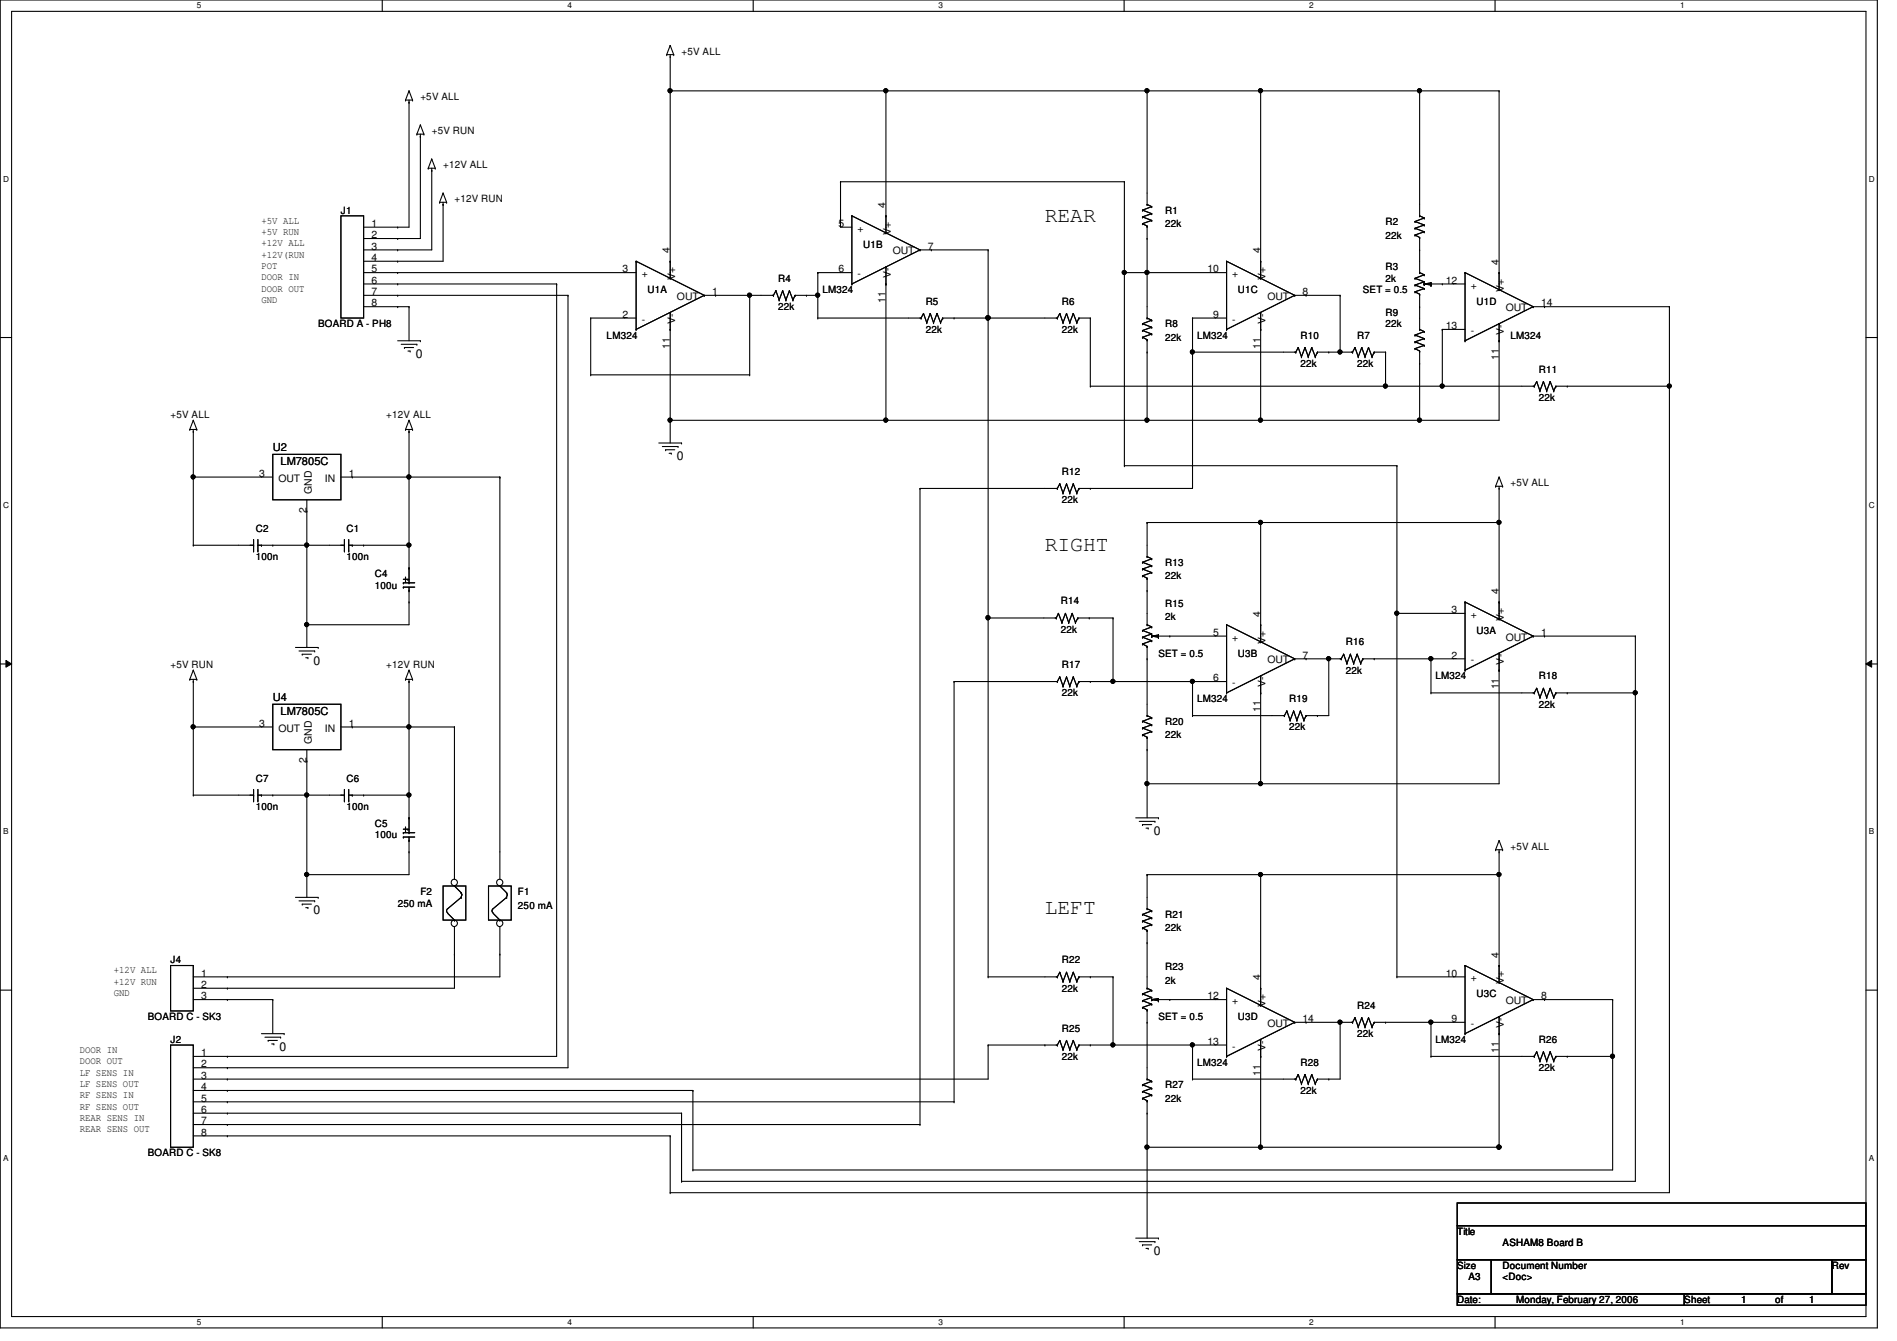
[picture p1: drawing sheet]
<svg xmlns="http://www.w3.org/2000/svg" width="297mm" height="210mm" viewBox="0 0 297 210" stroke-linecap="round" stroke-linejoin="round" font-family="sans-serif">
<path d="M0 0h294v207.9h-294zM1.8 1.8h290.4v204.3h-290.4z" fill="none" stroke="#000" stroke-width=".17"/>
<g fill="#fff">
<path d="M30.8 .2h.7v1.4h-.7z"/>
<path d="M30.8 206.2h.7v1.4h-.7z"/>
</g>
<path d="M59.9 0v1.8M59.9 206.1v1.8" fill="none" stroke="#000" stroke-width=".17"/>
<g fill="#fff">
<path d="M88.9 .2h.6v1.4h-.6z"/>
<path d="M88.9 206.2h.6v1.4h-.6z"/>
</g>
<path d="M117.9 0v1.8M117.9 206.1v1.8" fill="none" stroke="#000" stroke-width=".17"/>
<g fill="#fff">
<path d="M146.9 .2h.7v1.4h-.7z"/>
<path d="M146.9 206.2h.7v1.4h-.7z"/>
</g>
<path d="M176 0v1.8M176 206.1v1.8" fill="none" stroke="#000" stroke-width=".17"/>
<g fill="#fff">
<path d="M205 .2h.7v1.4h-.7z"/>
<path d="M205 206.2h.7v1.4h-.7z"/>
</g>
<path d="M234.1 0v1.8M234.1 206.1v1.8" fill="none" stroke="#000" stroke-width=".17"/>
<g fill="#fff">
<path d="M263.1 .2h.7v1.4h-.7z"/>
<path d="M263.1 206.2h.7v1.4h-.7z"/>
<path d="M.5 27.3h.9v1.4h-.9z"/>
<path d="M292.6 27.3h.9v1.4h-.9z"/>
<path d="M.5 78.4h.9v1.4h-.9z"/>
<path d="M292.6 78.4h.9v1.4h-.9z"/>
</g>
<path d="M0 52.8h1.8M292.2 52.8h1.8" fill="none" stroke="#000" stroke-width=".17"/>
<g fill="#fff">
<path d="M.5 129.5h.8v1.4h-.8z"/>
<path d="M292.6 129.5h.9v1.4h-.9z"/>
</g>
<path d="M0 103.9h1.8M292.2 103.9h1.8" fill="none" stroke="#000" stroke-width=".17"/>
<path d="M.9 103.4l.9 .5-.9 .5zM292.2 103.9l.9-.5v1z" fill="#000"/>
<path d="M.9 103.4l.9 .5-.9 .5zM292.2 103.9l.9-.5v1z" fill="none" stroke="#000" stroke-width=".16"/>
<g fill="#fff">
<path d="M.5 180.5h.8v1.4h-.8z"/>
<path d="M292.6 180.5h.9v1.4h-.9z"/>
</g>
<g fill="none" stroke="#000" stroke-width=".17">
<path d="M63.5 15.7h.1M63.5 15.7h1.1M64 16h.1M64 14.2h.1M64 15.7v19.9h-1.7M64 14.2l-.5 1.5M64 14.2l.6 1.5M64.6 15.7h.1M65.8 19.6h.1M65.8 19.6l-.5 1.4M65.8 19.6l.6 1.4M104.4 8.6h.1"/>
<path d="M104.4 8.6h1.1M104.9 14.2h.1M104.9 8.9h.1M104.9 7.1h.1M104.9 14.2h129.8M104.9 8.6v32.3M104.9 7.1l-.5 1.5M104.9 7.1l.6 1.5M105.5 8.6h.1M138.7 14.2h.1M138.7 14.2v19.6M179.6 14.2h.1"/>
<path d="M179.6 14.2v17.8M197.4 14.2h.1M197.4 14.2v26.7M222.3 14.2h.1M222.3 14.2v19.6M234.7 14.2h.1M234.7 14.2v31.1M62.3 35.6h.1M62.3 37.3h.1M62.3 39.1h.1M65.3 21h.1M65.3 21h1.1"/>
<path d="M65.8 21.3h.1M65.8 21v16.3h-3.5M66.4 21h.1M67.1 26.3h.1M67.1 26.3h1.1M67.6 26.7h.1M67.6 24.9h.1M67.6 26.3v12.8h-5.3M67.6 24.9l-.5 1.4M67.6 24.9l.6 1.4M68.2 26.3h.1M68.8 31.7h.1"/>
<path d="M68.8 31.7h1.1M69.4 32h.1M69.4 30.2h.1M69.4 31.7v9.2h-7.1M69.4 30.2l-.6 1.5M69.4 30.2l.5 1.5M69.9 31.7h.1M131.6 28.4h.1M131.6 28.4v7.2M131.6 28.4h44.5M145.8 39.1h.1M145.8 39.1h8.9"/>
<path d="M154.7 39.1h.1M154.7 39.1v113.8M176.1 28.4h.1M176.1 28.4v44.5M178.9 35h.1M178.9 34h.1M178.9 32.9h.1M178.9 35l.7 .4M178.9 34l1.4 .5M178.9 32.9l1.4 .5M179.6 37.3h.1M179.6 32h.1"/>
<path d="M179.6 35.4h.1M179.6 35.4v14.4M179.6 32l.7 .3M180.3 34.5h.1M180.3 33.4h.1M180.3 32.3h.1M180.3 34.5l-1.4 .5M180.3 33.4l-1.4 .6M180.3 32.3l-1.4 .6M221.6 36.8h.1M221.6 35.7h.1M221.6 34.7h.1"/>
<path d="M221.6 36.8l.7 .4M221.6 35.7l1.4 .6M221.6 34.7l1.4 .5M222.3 39.1h.1M222.3 33.8h.1M222.3 37.2h.1M222.3 37.2v3.7M222.3 33.8l.7 .3M223 36.3h.1M223 35.2h.1M223 34.1h.1M223 36.3l-1.4 .5"/>
<path d="M223 35.2l-1.4 .5M223 34.1l-1.4 .6M62.3 48h.1M62.3 44.4h.1M62.3 46.2h.1M62.3 42.7h.1M62.3 40.9h.1M62.3 42.7h35.5M62.3 48h1.7M62.3 46.2h26.6M62.3 44.4h24.9M62.3 53.3h3.5"/>
<path d="M62.8 53.9h2.5M63.3 54.4h.1M63.3 54.4h1.5M63.9 54.9h.3M64 48h.1M64 48v5.3M64.2 54.9h.1M65.3 53.9h.1M65.8 53.3h.1M87.2 44.4h.1M87.2 44.4v121h-56.9M88.9 46.2h.1"/>
<path d="M88.9 46.2v120.9h-58.6M92.5 49.8h.1M92.5 58.7h.1M92.5 49.8h5.3M92.5 49.8v8.9M92.5 58.7h24.9M104.9 51.6v17.7M112.1 46.2h.1M112.1 46.2h7.1M117.4 46.2h.1M117.4 58.7h.1M117.4 46.2v12.5"/>
<path d="M126.3 46.2h.1M126.3 46.2h1.8M128.1 49.8h.1M128.1 42.7h.1M128.1 46.2h.1M128.1 49.8h14.2M128.1 42.7h3.5M128.1 42.7v7.1M138.7 44.4h.1M138.7 44.4v21.4M149.4 49.8h.1M149.4 49.8h14.2"/>
<path d="M154.7 49.8h.1M170.7 49.8h.1M170.7 49.8v10.7M176.1 42.7h.1M176.1 42.7h14.2M178.9 52.8h.1M178.9 51.7h.1M178.9 50.7h.1M178.9 52.8l.7 .4M178.9 51.7l1.4 .6M178.9 50.7l1.4 .5M179.6 55.1h.1"/>
<path d="M179.6 42.7h.1M179.6 49.8h.1M179.6 53.2h.1M179.6 53.2v12.6M179.6 49.8l.7 .3M180.3 52.3h.1M180.3 51.2h.1M180.3 50.1h.1M180.3 51.2l-1.4 .5M180.3 52.3l-1.4 .5M180.3 50.1l-1.4 .6M186.7 49.8h.1"/>
<path d="M186.7 55.1h.1M186.7 49.8h3.6M186.7 55.1h16.2M186.7 49.8v26.7h-17.8M197.4 51.6h.1M197.4 51.6v14.2M202.9 55.1h.1M203.3 54.4h.1M203.3 54.4l-.4 .7M203.3 54.4l.5 1.4M203.8 55.8h.1M204.3 54.4h.1"/>
<path d="M204.3 54.4l-.5 1.4M204.3 54.4l.5 1.4M204.5 46.2h.1M204.5 46.2h5.3M204.8 55.8h.1M205.4 54.4h.1M205.4 54.4l-.6 1.4M205.4 54.4l.5 1.4M205.9 55.8h.1M206.3 55.1h.1M206.3 55.1h5.5M206.3 55.1l-.4 .7"/>
<path d="M208.1 55.1h.1M209.8 46.2h.1M209.8 46.2v8.9M211.8 55.1h.1M212.2 54.4h.1M212.2 54.4l-.4 .7M212.2 54.4l.5 1.4M212.7 55.8h.1M213.2 54.4h.1M213.2 54.4l-.5 1.4M213.2 54.4l.5 1.4M213.7 55.8h.1"/>
<path d="M214.3 54.4h.1M214.3 54.4l-.6 1.4M214.3 54.4l.5 1.4M214.8 55.8h.1M215.2 55.1h.1M215.2 55.1h1.8M215.2 55.1l-.4 .7M217 55.1h.1M217 55.1v5.4M222.3 56.9h.1M222.3 48h.1M222.3 48v1.8"/>
<path d="M222.3 56.9v8.9M225.8 51.6h.1M225.8 44.4h.1M225.8 51.6h3.6M225.8 51.6v8.9M225.8 44.4h3.6M229.4 42.7h.1M229.4 53.3h.1M229.4 42.7l10.7 5.3M229.4 42.7v10.6M234.7 53.3h.1M234.7 42.7h.1"/>
<path d="M234.7 45.3h.1M234.7 50.7h.1M234.7 50.7v15.1h-129.8M240.1 48h.1M240.1 48h21.3M240.1 48l-10.7 5.3M240.6 59.7h.1M240.6 59.7l-.4 .8M240.6 59.7l.5 1.5M241.7 59.7h.1M241.7 59.7l-.6 1.5M241.7 59.7l.5 1.5"/>
<path d="M241.8 48h.1M242.7 59.7h.1M242.7 59.7l-.5 1.5M242.7 59.7l.6 1.5M261.4 48h.1M261.4 48v138.7h-156.5M29.7 67.2h.1M29.7 67.2h1.1M30.3 74.7h.1M30.3 67.6h.1M30.3 65.8h.1M30.3 67.2v18.1"/>
<path d="M30.3 74.7h10.6M30.3 65.8l-.6 1.4M30.3 65.8l.5 1.4M30.8 67.2h.1M55.2 74.7h.1M55.2 74.7h23.1M63.5 67.2h.1M63.5 67.2h1.1M64 74.7h.1M64 67.6h.1M64 65.8h.1M64 67.2v21.7"/>
<path d="M64 65.8l-.5 1.4M64 65.8l.6 1.4M64.6 67.2h.1M78.3 74.7h.1M78.3 74.7v58.6M103.2 69.3h3.5M103.7 69.9h2.5M104.2 70.4h.1M104.2 70.4h1.5M104.8 71h.3M104.9 65.8h.1M105.1 71h.1"/>
<path d="M106.2 69.9h.1M106.7 69.3h.1M138.7 65.8h.1M144.1 76.5h.1M144.1 76.5h21.5M144.1 76.5v99.5M165.6 76.5h.1M165.9 75.7h.1M165.9 75.7l-.3 .8M165.9 75.7l.6 1.5M166.5 77.2h.1M167 75.7h.1"/>
<path d="M167 75.7l-.5 1.5M167 75.7l.5 1.5M167.5 77.2h.1M168.1 75.7h.1M168.1 75.7l-.6 1.5M168.1 75.7l.5 1.5M168.6 77.2h.1M168.9 76.5h.1M168.9 76.5l-.3 .7M170.7 76.5h.1M170.7 60.5h.1M170.7 60.5h69.5"/>
<path d="M176.1 72.9h.1M176.1 72.9h42.6M179.6 65.8h.1M197.4 65.8h.1M217 60.5h.1M218.7 72.9h.1M218.7 72.9v80M222.3 65.8h.1M225.8 60.5h.1M234.2 76.1h.1M234.2 76.1h1.1M234.7 76.5h.1"/>
<path d="M234.7 74.7h.1M234.7 76.1v20.8M234.7 74.7l-.5 1.4M234.7 74.7l.6 1.4M235.3 76.1h.1M240.2 60.5h.1M241.1 61.2h.1M242.2 61.2h.1M243.3 61.2h.1M243.6 60.5h.1M243.6 60.5h17.8M243.6 60.5l-.3 .7"/>
<path d="M245.4 60.5h.1M261.4 60.5h.1M30.3 85.3h.1M30.3 85.3h9.4M39.7 86.2h.1M39.7 85.3h.1M39.7 84.5v1.7M40.4 86.2h.1M40.4 85.3h11.2M40.4 84.5v1.7M40.9 85.3h.1M42.7 85.3h.1"/>
<path d="M48 85.3h.1M48 80h.1M48 97.8h.1M48 80v21.3M56.9 85.3h.1M56.9 85.3h7.1M64 85.3h.1M64 94.2h.1M64 94.2v3.6h-16M154.7 96.7h.1M154.7 96.7h8.7M170.6 96.7h.1"/>
<path d="M170.6 96.7h3.7M174.3 96.7h.1M174.3 96.7v10M178.9 90.1h.1M178.9 89.1h.1M178.9 88h.1M178.9 90.1l.7 .4M178.9 89.1l1.4 .5M178.9 88l1.4 .6M179.6 81.8h.1M179.6 92.5h.1M179.6 87.1h.1"/>
<path d="M179.6 90.5h.1M179.6 81.8v5.3M179.6 90.5v5.5M179.6 81.8h55.1M179.6 87.1l.7 .4M180.3 89.6h.1M180.3 88.6h.1M180.3 87.5h.1M180.3 89.6l-1.4 .5M180.3 88.6l-1.4 .5M180.3 87.5l-1.4 .5M183.2 99.6h.1"/>
<path d="M183.2 99.6h7.1M197.4 81.8h.1M197.4 81.8v16M218.7 96h.1M218.7 96h10.7M229.4 94.2h.1M229.4 94.2v10.7M229.4 94.2l10.7 5.4M234.7 81.8h.1M234.7 94.2h.1M234.7 96.9h.1M240.1 99.6h.1"/>
<path d="M240.1 99.6h16M240.1 99.6l-10.7 5.3M241.8 99.6h.1M256.1 99.6h.1M256.1 99.6v85.3h-149.4M29.7 106.3h.1M29.7 106.3h1.1M30.3 113.8h.1M30.3 106.7h.1M30.3 104.9h.1M30.3 106.3v18.2M30.3 113.8h10.6"/>
<path d="M30.3 104.9l-.6 1.4M30.3 104.9l.5 1.4M30.8 106.3h.1M46.3 101.3h3.5M46.8 101.9h2.5M47.3 102.4h.1M47.3 102.4h1.5M47.9 103h.3M48 119.1h.1M48 119.1v21.4M48.2 103h.1M49.3 101.9h.1"/>
<path d="M49.8 101.3h.1M55.2 113.8h.1M55.2 113.8h16M63.5 106.3h.1M63.5 106.3h1.1M64 113.8h.1M64 106.7h.1M64 104.9h.1M64 106.3v21.7M64 104.9l-.5 1.4M64 104.9l.6 1.4M64.6 106.3h.1"/>
<path d="M71.2 113.8h.1M71.2 113.8v19.5M149.4 106.7h.1M149.4 106.7h14.2M149.4 106.7v65.8M170.7 106.7h.1M170.7 106.7h19.6M174.3 106.7h.1M179.6 117.3h.1M179.6 103.1h.1M179.6 103.1v7.1M179.6 117.3v10.7"/>
<path d="M186.7 106.7h.1M186.7 112h.1M186.7 106.7v5.3M186.7 112h12.5M197.4 108.5h.1M197.4 108.5v14.2M204.5 103.1h.1M204.5 103.1h5.5M206.3 112h.1M208.1 103.1h.1M208.1 103.1v8.9h-1.8M210 103.1h.1"/>
<path d="M210.4 102.4h.1M210.4 102.4l-.4 .7M210.4 102.4l.5 1.4M210.9 103.8h.1M211.5 102.4h.1M211.5 102.4l-.6 1.4M211.5 102.4l.5 1.4M212 103.8h.1M212.5 102.4h.1M212.5 102.4l-.5 1.4M212.5 102.4l.6 1.4M213.1 103.8h.1"/>
<path d="M213.4 103.1h.1M213.4 103.1h16M213.4 103.1l-.3 .7M215.2 103.1h.1M224.1 103.1h.1M224.1 108.5h.1M224.1 108.5h14.2M224.1 103.1v5.4M229.4 104.9h.1M234.7 104.9h.1M234.7 102.2h.1M234.7 102.2v20.5h-55.1"/>
<path d="M245.4 108.5h.1M245.4 108.5h10.7M256.1 108.5h.1M30.3 124.5h.1M30.3 124.5h9.4M39.7 125.3h.1M39.7 124.5h.1M39.7 123.6v1.7M40.4 125.3h.1M40.4 124.5h13.5M40.4 123.6v1.7M40.9 124.5h.1"/>
<path d="M42.7 124.5h.1M48 124.5h.1M48 136.9h.1M53.9 125.3h.1M53.9 124.5h.1M53.9 123.6v1.7M54.6 125.3h.1M54.6 124.5h9.4M54.6 123.6v1.7M55.2 124.5h.1M56.9 124.5h.1M64 124.5h.1"/>
<path d="M64 133.3h.1M64 133.3v3.6h-16M177.8 128h3.6M178.4 128.6h2.4M178.9 129.1h.1M178.9 129.1h1.4M179.4 129.6h.4M179.6 136.9h.1M179.6 122.7h.1M179.6 136.9v5.3M179.6 136.9h55.1M179.8 129.6h.1"/>
<path d="M180.8 128.6h.1M181.4 128h.1M197.4 122.7h.1M197.4 136.9h.1M197.4 136.9v17.8M234.2 133h.1M234.2 133h1.1M234.7 136.9h.1M234.7 133.3h.1M234.7 131.6h.1M234.7 133v18.1M234.7 131.6l-.5 1.4"/>
<path d="M234.7 131.6l.6 1.4M235.3 133h.1M0 155h1.8M26.7 151.1h3.6v7.1h-3.6zM30.3 156.5h12.4M35.6 156.5h.1M35.6 152.9h.1M35.6 154.7h.1M42.7 156.5h.1M42.7 156.5v5.3M46.3 140.5h3.5M46.8 141h2.5"/>
<path d="M47.3 141.5h.1M47.3 141.5h1.5M47.9 142.1h.3M48.2 142.1h.1M49.3 141h.1M49.8 140.5h.1M71.2 149.4h.1M71.2 149.4v5.3h-40.9M78.3 149.4h.1M78.3 149.4v3.5h-48M154.7 152.9h.1M154.7 152.9h8.9"/>
<path d="M170.7 152.9h.1M170.7 152.9h3.6M174.3 152.9h.1M174.3 152.9v10.7M178.9 145.2h.1M178.9 144.2h.1M178.9 143.1h.1M178.9 145.2l.7 .4M178.9 144.2l1.4 .5M178.9 143.1l1.4 .6M179.6 147.6h.1M179.6 142.2h.1"/>
<path d="M179.6 145.6h.1M179.6 145.6v7.3M179.6 142.2l.7 .4M180.3 144.7h.1M180.3 143.7h.1M180.3 142.6h.1M180.3 144.7l-1.4 .5M180.3 143.7l-1.4 .5M180.3 142.6l-1.4 .5M183.2 156.5h.1M183.2 156.5h7.1M212.2 159.3h.1"/>
<path d="M212.2 159.3l-.4 .7M212.2 159.3l.5 1.4M213.2 159.3h.1M213.2 159.3l-.5 1.4M213.2 159.3l.5 1.4M214.3 159.3h.1M214.3 159.3l-.6 1.4M214.3 159.3l.5 1.4M218.7 152.9h.1M218.7 152.9h8.9M241.8 156.5h.1M241.8 156.5h10.7"/>
<path d="M252.5 156.5h.1M252.5 156.5v26.6h-144M292.2 155h1.8M26.7 163.6h3.6v16h-3.6zM30.3 172.5h119.1M30.3 176h113.8M30.3 177.8h74.6M30.3 170.7h78.2M30.3 174.2h76.4M35.6 172.5h.1M35.6 176h.1M35.6 168.9h.1"/>
<path d="M35.6 177.8h.1M35.6 170.7h.1M35.6 165.4h.1M35.6 167.1h.1M35.6 174.2h.1M40.9 161.8h3.6M41.5 162.3h2.4M42 162.9h.1M42 162.9h1.4M42.5 163.4h.4M42.9 163.4h.1M43.9 162.3h.1"/>
<path d="M44.5 161.8h.1M104.9 177.8h.1M104.9 177.8v8.9M106.7 174.2h.1M106.7 174.2v10.7M108.5 170.7h.1M108.5 170.7v12.4M144.1 176h.1M149.4 172.5h.1M154.7 163.6h.1M154.7 163.6h8.9M154.7 163.6v5.3h-124.4"/>
<path d="M163.6 163.6h.1M170.7 163.6h.1M170.7 163.6h19.6M174.3 163.6h.1M178.9 171.9h.1M178.9 170.9h.1M178.9 169.8h.1M178.9 171.9l.7 .4M178.9 170.9l1.4 .5M178.9 169.8l1.4 .5M179.6 179.6h.1M179.6 160h.1"/>
<path d="M179.6 174.2h.1M179.6 168.9h.1M179.6 172.3h.1M179.6 160v8.9M179.6 172.3v21.5M179.6 168.9l.7 .3M180.3 171.4h.1M180.3 170.3h.1M180.3 169.2h.1M180.3 171.4l-1.4 .5M180.3 170.3l-1.4 .6M180.3 169.2l-1.4 .6"/>
<path d="M186.7 163.6h.1M186.7 168.9h.1M186.7 163.6v5.3M186.7 168.9h14.3M197.4 165.4h.1M197.4 179.6h.1M197.4 165.4v14.2M204.5 160h.1M204.5 160h7.3M208.1 168.9h.1M209.8 160h.1M209.8 160v8.9h-1.7"/>
<path d="M211.8 160h.1M212.7 160.7h.1M213.7 160.7h.1M214.8 160.7h.1M215.2 160h.1M215.2 160h12.4M215.2 160l-.4 .7M217 160h.1M224.1 160h.1M224.1 165.4h.1M224.1 160v5.4M224.1 165.4h14.2"/>
<path d="M234.7 161.8h.1M234.7 161.8v17.8h-55.1M245.4 165.4h.1M245.4 165.4h7.1M252.5 165.4h.1M104.9 186.7h.1M106.7 184.9h.1M108.5 183.1h.1M177.8 193.8h3.6M178.4 194.4h2.4M178.9 194.9h.1M178.9 194.9h1.4"/>
<path d="M179.4 195.4h.4M179.8 195.4h.1M180.8 194.4h.1M181.4 193.8h.1M228.2 188.3h64v3.6h-64zM228.2 191.9h64v5.3h-64zM228.2 197.2h5.3v5.3h-5.3zM233.5 197.2h53.3v5.3h-53.3zM286.8 197.2h5.4v5.3h-5.4zM228.2 202.5h35.5v1.8h-35.5zM263.7 202.5h28.5v1.8h-28.5z"/>
<circle cx="104.9" cy="14.2" r=".32"/>
<circle cx="138.7" cy="14.2" r=".32"/>
<circle cx="179.6" cy="14.2" r=".32"/>
<circle cx="197.4" cy="14.2" r=".32"/>
<circle cx="222.3" cy="14.2" r=".32"/>
<circle cx="117.4" cy="46.2" r=".32"/>
<circle cx="128" cy="46.2" r=".32"/>
<circle cx="154.7" cy="49.8" r=".32"/>
<circle cx="176" cy="42.6" r=".32"/>
<circle cx="179.6" cy="42.6" r=".32"/>
<circle cx="186.7" cy="55.1" r=".32"/>
<circle cx="209.8" cy="55.1" r=".32"/>
<circle cx="30.2" cy="74.6" r=".32"/>
<circle cx="64" cy="74.6" r=".32"/>
<circle cx="104.9" cy="65.8" r=".32"/>
<circle cx="138.7" cy="65.8" r=".32"/>
<circle cx="179.6" cy="65.8" r=".32"/>
<circle cx="197.4" cy="65.8" r=".32"/>
<circle cx="216.9" cy="60.4" r=".32"/>
<circle cx="222.3" cy="65.8" r=".32"/>
<circle cx="225.8" cy="60.4" r=".32"/>
<circle cx="261.4" cy="60.4" r=".32"/>
<circle cx="48" cy="97.8" r=".32"/>
<circle cx="48" cy="85.3" r=".32"/>
<circle cx="64" cy="85.3" r=".32"/>
<circle cx="154.7" cy="96.7" r=".33"/>
<circle cx="197.4" cy="81.8" r=".32"/>
<circle cx="218.7" cy="96" r=".32"/>
<circle cx="234.7" cy="81.8" r=".32"/>
<circle cx="30.2" cy="113.8" r=".32"/>
<circle cx="64" cy="113.8" r=".32"/>
<circle cx="174.3" cy="106.7" r=".32"/>
<circle cx="186.7" cy="106.7" r=".32"/>
<circle cx="208" cy="103.1" r=".32"/>
<circle cx="224" cy="103.1" r=".32"/>
<circle cx="256" cy="108.4" r=".32"/>
<circle cx="48" cy="124.4" r=".32"/>
<circle cx="48" cy="136.9" r=".32"/>
<circle cx="64" cy="124.4" r=".32"/>
<circle cx="179.6" cy="122.7" r=".32"/>
<circle cx="197.4" cy="136.9" r=".32"/>
<circle cx="197.4" cy="122.7" r=".32"/>
<circle cx="234.7" cy="136.9" r=".32"/>
<circle cx="209.8" cy="160" r=".32"/>
<circle cx="224" cy="160" r=".32"/>
<circle cx="174.3" cy="163.5" r=".32"/>
<circle cx="179.6" cy="179.6" r=".32"/>
<circle cx="186.7" cy="163.5" r=".32"/>
<circle cx="197.4" cy="179.6" r=".32"/>
<circle cx="234.7" cy="179.6" r=".32"/>
<circle cx="252.5" cy="165.3" r=".32"/>
</g>
<g fill="#000">
<circle cx="104.9" cy="14.2" r=".32"/>
<circle cx="138.7" cy="14.2" r=".32"/>
<circle cx="179.6" cy="14.2" r=".32"/>
<circle cx="197.4" cy="14.2" r=".32"/>
<circle cx="222.3" cy="14.2" r=".32"/>
<circle cx="117.4" cy="46.2" r=".32"/>
<circle cx="128" cy="46.2" r=".32"/>
<circle cx="154.7" cy="49.8" r=".32"/>
<circle cx="176" cy="42.6" r=".32"/>
<circle cx="179.6" cy="42.6" r=".32"/>
<circle cx="186.7" cy="55.1" r=".32"/>
<circle cx="209.8" cy="55.1" r=".32"/>
<circle cx="30.2" cy="74.6" r=".32"/>
<circle cx="64" cy="74.6" r=".32"/>
<circle cx="104.9" cy="65.8" r=".32"/>
<circle cx="138.7" cy="65.8" r=".32"/>
<circle cx="179.6" cy="65.8" r=".32"/>
<circle cx="197.4" cy="65.8" r=".32"/>
<circle cx="216.9" cy="60.4" r=".32"/>
<circle cx="222.3" cy="65.8" r=".32"/>
<circle cx="225.8" cy="60.4" r=".32"/>
<circle cx="261.4" cy="60.4" r=".32"/>
<circle cx="48" cy="97.8" r=".32"/>
<circle cx="48" cy="85.3" r=".32"/>
<circle cx="64" cy="85.3" r=".32"/>
<circle cx="154.7" cy="96.7" r=".33"/>
<circle cx="197.4" cy="81.8" r=".32"/>
<circle cx="218.7" cy="96" r=".32"/>
<circle cx="234.7" cy="81.8" r=".32"/>
<circle cx="30.2" cy="113.8" r=".32"/>
<circle cx="64" cy="113.8" r=".32"/>
<circle cx="174.3" cy="106.7" r=".32"/>
<circle cx="186.7" cy="106.7" r=".32"/>
<circle cx="208" cy="103.1" r=".32"/>
<circle cx="224" cy="103.1" r=".32"/>
<circle cx="256" cy="108.4" r=".32"/>
<circle cx="48" cy="124.4" r=".32"/>
<circle cx="48" cy="136.9" r=".32"/>
<circle cx="64" cy="124.4" r=".32"/>
<circle cx="179.6" cy="122.7" r=".32"/>
<circle cx="197.4" cy="136.9" r=".32"/>
<circle cx="197.4" cy="122.7" r=".32"/>
<circle cx="234.7" cy="136.9" r=".32"/>
<circle cx="209.8" cy="160" r=".32"/>
<circle cx="224" cy="160" r=".32"/>
<circle cx="174.3" cy="163.5" r=".32"/>
<circle cx="179.6" cy="179.6" r=".32"/>
<circle cx="186.7" cy="163.5" r=".32"/>
<circle cx="197.4" cy="179.6" r=".32"/>
<circle cx="234.7" cy="179.6" r=".32"/>
<circle cx="252.5" cy="165.3" r=".32"/>
</g>
<circle cx="71.1" cy="138.1" r=".5" fill="#fff"/>
<g fill="none" stroke="#000" stroke-width=".17">
<path d="M71.2 133.3v4.3"/>
<circle cx="71.1" cy="138.1" r=".5"/>
</g>
<circle cx="71.1" cy="144.5" r=".5" fill="#fff"/>
<g fill="none" stroke="#000" stroke-width=".17">
<path d="M221.6 54.6h.1M221.6 53.5h.1M221.6 52.5h.1M221.6 43.6h.1M221.6 44.6h.1M221.6 45.7h.1M221.6 54.6l.7 .3M221.6 53.5l1.4 .6M221.6 52.5l1.4 .5M221.6 43.6l1.4 .5M221.6 44.6l1.4 .6M221.6 45.7l.7 .4"/>
<path d="M222.3 51.6h.1M222.3 54.9h.1M222.3 42.7h.1M222.3 46.1h.1M222.3 40.9v1.8M222.3 46.1v1.9M222.3 49.8v1.8M222.3 54.9v2M222.3 51.6l.7 .3M222.3 42.7l.7 .3M223 54.1h.1M223 53h.1"/>
<path d="M223 51.9h.1M223 45.2h.1M223 44.1h.1M223 43h.1M223 44.4h.1M223 54.1l-1.4 .5M223 53l-1.4 .5M223 51.9l-1.4 .6M223 44.4h2.8M223 45.2l-1.4 .5M223 44.1l-1.4 .5M223 43l-1.4 .6"/>
<path d="M223 44.4l1.1 .2M224.1 44.6h.1M224.1 44.3h.1M224.1 44.3l-1.1 .1M224.1 44.3v.3M163.4 96.7h2M165.4 96.7h.1M165.7 96h.1M165.7 96l-.3 .7M165.7 96l.6 1.5M166.3 97.5h.1M166.8 96h.1"/>
<path d="M166.8 96l-.5 1.5M166.8 96l.5 1.5M167.3 97.5h.1M167.9 96h.1M167.9 96l-.6 1.5M167.9 96l.5 1.5M168.4 97.5h.1M168.8 96.7h.1M168.8 96.7h1.8M168.8 96.7l-.4 .8M163.6 106.7h2M165.6 106.7h.1"/>
<path d="M165.9 106h.1M165.9 106l-.3 .7M165.9 106l.6 1.4M166.5 107.4h.1M167 106h.1M167 106l-.5 1.4M167 106l.5 1.4M167.5 107.4h.1M168.1 106h.1M168.1 106l-.6 1.4M168.1 106l.5 1.4M168.6 107.4h.1"/>
<path d="M168.9 106.7h.1M168.9 106.7h1.8M168.9 106.7l-.3 .7M69.4 138.7h3.5v5.3h-3.5zM71.2 138.7l1 1M72.2 139.7l.1 .4-.1 .3M72.2 139.7h.1M70.1 143l1.1 1M71.2 144h.1M71.2 145.1v4.3M72.2 140.5h.1M72.2 140.5l-2.1 1.7a.38 .38 0 0 0 0 .7"/>
<path d="M227.6 152.9h1.8M229.4 151.1h.1M229.4 151.1l10.7 5.4M229.4 151.1v10.7M234.7 151.1h.1M234.7 153.8h.1M234.7 159.1h.1M234.7 151.1v2.7M234.7 159.1v2.7M240.1 156.5h.1M240.1 156.5h1.7M240.1 156.5l-10.7 5.3"/>
<path d="M227.6 160h1.8M229.4 161.8h.1M234.7 161.8h.1"/>
<circle cx="71.1" cy="144.5" r=".5"/>
</g>
<circle cx="78.2" cy="138.1" r=".5" fill="#fff"/>
<g fill="none" stroke="#000" stroke-width=".17">
<path d="M78.3 133.3v4.3"/>
<circle cx="78.2" cy="138.1" r=".5"/>
</g>
<circle cx="78.2" cy="144.5" r=".5" fill="#fff"/>
<g fill="none" stroke="#000" stroke-width=".17">
<path d="M53.4 33.8h3.5v16h-3.5zM56.9 35.6h5.4M56.9 39.1h5.4M56.9 37.3h5.4M131.6 35.6h1.8M133.4 33.8h.1M133.4 33.8l10.7 5.3M133.4 33.8v10.6M138.7 33.8h.1M138.7 36.4h.1M138.7 33.8v2.6M144.1 39.1h.1"/>
<path d="M144.1 39.1h1.7M144.1 39.1l-10.7 5.3M56.9 42.7h5.4M56.9 46.2h5.4M56.9 40.9h5.4M56.9 44.4h5.4M56.9 48h5.4M97.8 42.7h1.8M97.8 49.8h1.8M99.6 40.9h.1M99.6 51.6h.1M99.6 40.9l10.7 5.3"/>
<path d="M99.6 40.9v10.7M104.9 40.9h.1M104.9 51.6h.1M104.9 43.6h.1M104.9 48.9h.1M104.9 40.9v2.7M104.9 48.9v2.7M110.3 46.2h.1M110.3 46.2h1.8M110.3 46.2l-10.7 5.4M119.2 46.2h1.9M121.1 46.2h.1"/>
<path d="M121.5 45.5h.1M121.5 45.5l-.4 .7M121.5 45.5l.5 1.4M122 46.9h.1M122.6 45.5h.1M122.6 45.5l-.6 1.4M122.6 45.5l.5 1.4M123.1 46.9h.1M123.6 45.5h.1M123.6 45.5l-.5 1.4M123.6 45.5l.6 1.4M124.2 46.9h.1"/>
<path d="M124.5 46.2h.1M124.5 46.2h1.8M124.5 46.2l-.3 .7M131.6 42.7h1.8M133.4 44.4h.1M138.7 44.4h.1M138.7 41.8h.1M138.7 41.8v2.6M142.3 49.8h1.9M144.2 49.8h.1M144.6 49.1h.1M144.6 49.1l-.4 .7"/>
<path d="M144.6 49.1l.5 1.4M145.1 50.5h.1M145.7 49.1h.1M145.7 49.1l-.6 1.4M145.7 49.1l.5 1.4M146.2 50.5h.1M146.7 49.1h.1M146.7 49.1l-.5 1.4M146.7 49.1l.6 1.4M147.3 50.5h.1M147.6 49.8h.1M147.6 49.8h1.8"/>
<path d="M147.6 49.8l-.3 .7M163.6 49.8h2M165.6 49.8h.1M165.9 49.1h.1M165.9 49.1l-.3 .7M165.9 49.1l.6 1.4M166.5 50.5h.1M167 49.1h.1M167 49.1l-.5 1.4M167 49.1l.5 1.4M167.5 50.5h.1M168.1 49.1h.1"/>
<path d="M168.1 49.1l-.6 1.4M168.1 49.1l.5 1.4M168.6 50.5h.1M168.9 49.8h.1M168.9 49.8h1.8M168.9 49.8l-.3 .7M190.3 42.7h1.8M190.3 49.8h1.8M192.1 40.9h.1M192.1 51.6h.1M192.1 40.9l10.6 5.3M192.1 40.9v10.7"/>
<path d="M197.4 40.9h.1M197.4 51.6h.1M197.4 43.6h.1M197.4 48.9h.1M197.4 40.9v2.7M197.4 48.9v2.7M202.7 46.2h.1M202.7 46.2h1.8M202.7 46.2l-10.6 5.4M40.9 74.7h1.8M42.7 71.1h10.7v7.1h-10.7zM48 78.2v1.8"/>
<path d="M53.4 74.7h1.8M51.6 85.3h2.3M53.9 86.2h.1M53.9 85.3h.1M53.9 84.5v1.7M54.6 86.2h.1M54.6 85.3h2.3M54.6 84.5v1.7M55.2 85.3h.1M63.2 91.2h.1M63.2 91.9h.1M63.2 91.2h1.7"/>
<path d="M63.2 91.9h1.7M63.2 90.7h.7M63.5 91h.1M63.5 90.3v.7M63.9 90.7h.1M64 88.9h.1M64 92.5h.1M64 91.2h.1M64 88.9v2.3M64 91.9v2.3M178.9 98.7h.1M178.9 99.7h.1"/>
<path d="M178.9 98.7l1.4 .5M178.9 99.7l1.4 .6M179.6 97.8h.1M179.6 96v1.8M179.6 97.8l.7 .3M180.3 99.2h.1M180.3 98.1h.1M180.3 99.6h.1M180.3 99.6h2.9M180.3 99.2l-1.4 .5M180.3 98.1l-1.4 .6M180.3 99.6l1.1 .1"/>
<path d="M181.4 99.7h.1M181.4 99.4h.1M181.4 99.4v.3M181.4 99.4l-1.1 .2M190.3 99.6h1.8M192.1 97.8h.1M192.1 97.8v10.7M192.1 97.8l10.6 5.3M197.4 97.8h.1M197.4 97.8v2.7M40.9 113.8h1.8M42.7 110.2h10.7v7.1h-10.7z"/>
<path d="M48 117.3v1.8M53.4 113.8h1.8M178.9 100.8h.1M178.9 115h.1M178.9 114h.1M178.9 112.9h.1M178.9 100.8l.7 .4M178.9 115l.7 .4M178.9 114l1.4 .5M178.9 112.9l1.4 .6M179.6 101.2h.1M179.6 112h.1"/>
<path d="M179.6 115.4h.1M179.6 101.2v1.9M179.6 110.2v1.8M179.6 115.4v1.9M179.6 112l.7 .4M180.3 100.3h.1M180.3 114.5h.1M180.3 113.5h.1M180.3 112.4h.1M180.3 100.3l-1.4 .5M180.3 114.5l-1.4 .5M180.3 113.5l-1.4 .5"/>
<path d="M180.3 112.4l-1.4 .5M190.3 106.7h1.8M192.1 108.5h.1M197.4 108.5h.1M197.4 100.5h.1M197.4 105.8h.1M197.4 105.8v2.7M199.2 112h1.9M201.1 112h.1M201.5 111.3h.1M201.5 111.3l-.4 .7M201.5 111.3l.5 1.4"/>
<path d="M202 112.7h.1M202.6 111.3h.1M202.6 111.3l-.6 1.4M202.6 111.3l.5 1.4M202.7 103.1h.1M202.7 103.1h1.8M202.7 103.1l-10.6 5.4M203.1 112.7h.1M203.6 111.3h.1M203.6 111.3l-.5 1.4M203.6 111.3l.6 1.4M204.2 112.7h.1"/>
<path d="M204.5 112h.1M204.5 112h1.8M204.5 112l-.3 .7M238.3 108.5h1.9M240.2 108.5h.1M240.6 107.7h.1M240.6 107.7l-.4 .8M240.6 107.7l.5 1.5M241.1 109.2h.1M241.7 107.7h.1M241.7 107.7l-.6 1.5M241.7 107.7l.5 1.5"/>
<path d="M242.2 109.2h.1M242.7 107.7h.1M242.7 107.7l-.5 1.5M242.7 107.7l.6 1.5M243.3 109.2h.1M243.6 108.5h.1M243.6 108.5h1.8M243.6 108.5l-.3 .7M63.2 130.3h.1M63.2 131h.1M63.2 130.3h1.7M63.2 131h1.7"/>
<path d="M63.2 129.8h.7M63.5 130.1h.1M63.5 129.5v.6M63.9 129.8h.1M64 128h.1M64 131.6h.1M64 130.3h.1M64 128v2.3M64 131v2.3M76.5 138.7h3.5v5.3h-3.5zM78.3 138.7l1 1M79.3 139.7l.2 .4-.2 .3"/>
<path d="M79.3 139.7h.1M77.2 143l1.1 1M78.3 144h.1M78.3 145.1v4.3M79.3 140.5h.1M79.3 140.5l-2.1 1.7a.38 .38 0 0 0 0 .7M163.6 152.9h2M165.6 152.9h.1M165.9 152.2h.1M165.9 152.2l-.3 .7M165.9 152.2l.6 1.4M166.5 153.6h.1"/>
<path d="M167 152.2h.1M167 152.2l-.5 1.4M167 152.2l.5 1.4M167.5 153.6h.1M168.1 152.2h.1M168.1 152.2l-.6 1.4M168.1 152.2l.5 1.4M168.6 153.6h.1M168.9 152.9h.1M168.9 152.9h1.8M168.9 152.9l-.3 .7M178.9 155.6h.1"/>
<path d="M178.9 156.6h.1M178.9 157.7h.1M178.9 155.6l1.4 .5M178.9 156.6l1.4 .6M178.9 157.7l.7 .4M179.6 154.7h.1M179.6 158.1h.1M179.6 152.9v1.8M179.6 158.1v1.9M179.6 154.7l.7 .3M180.3 157.2h.1M180.3 156.1h.1"/>
<path d="M180.3 155h.1M180.3 156.5h.1M180.3 156.5h2.9M180.3 157.2l-1.4 .5M180.3 156.1l-1.4 .5M180.3 155l-1.4 .6M180.3 156.5l1.1 .1M181.4 156.6h.1M181.4 156.3h.1M181.4 156.3l-1.1 .2M181.4 156.3v.3M190.3 156.5h1.8"/>
<path d="M192.1 154.7h.1M192.1 154.7v10.7M192.1 154.7l10.6 5.3M197.4 154.7h.1M197.4 157.4h.1M197.4 154.7v2.7M163.6 163.6h2M165.6 163.6h.1M165.9 162.9h.1M165.9 162.9l-.3 .7M165.9 162.9l.6 1.4M166.5 164.3h.1"/>
<path d="M167 162.9h.1M167 162.9l-.5 1.4M167 162.9l.5 1.4M167.5 164.3h.1M168.1 162.9h.1M168.1 162.9l-.6 1.4M168.1 162.9l.5 1.4M168.6 164.3h.1M168.9 163.6h.1M168.9 163.6h1.8M168.9 163.6l-.3 .7M190.3 163.6h1.8"/>
<path d="M192.1 165.4h.1M197.4 165.4h.1M197.4 162.7h.1M197.4 162.7v2.7M201 168.9h1.9M202.7 160h.1M202.7 160h1.8M202.7 160l-10.6 5.4M202.9 168.9h.1M203.3 168.2h.1M203.3 168.2l-.4 .7M203.3 168.2l.5 1.4"/>
<path d="M203.8 169.6h.1M204.3 168.2h.1M204.3 168.2l-.5 1.4M204.3 168.2l.5 1.4M204.8 169.6h.1M205.4 168.2h.1M205.4 168.2l-.6 1.4M205.4 168.2l.5 1.4M205.9 169.6h.1M206.3 168.9h.1M206.3 168.9h1.8M206.3 168.9l-.4 .7"/>
<path d="M238.3 165.4h1.9M240.2 165.4h.1M240.6 164.6h.1M240.6 164.6l-.4 .8M240.6 164.6l.5 1.5M241.1 166.1h.1M241.7 164.6h.1M241.7 164.6l-.6 1.5M241.7 164.6l.5 1.5M242.2 166.1h.1M242.7 164.6h.1M242.7 164.6l-.5 1.5"/>
<path d="M242.7 164.6l.6 1.5M243.3 166.1h.1M243.6 165.4h.1M243.6 165.4h1.8M243.6 165.4l-.3 .7"/>
<circle cx="104.9" cy="14.2" r=".32"/>
<circle cx="138.7" cy="14.2" r=".32"/>
<circle cx="179.6" cy="14.2" r=".32"/>
<circle cx="197.4" cy="14.2" r=".32"/>
<circle cx="222.3" cy="14.2" r=".32"/>
<circle cx="117.4" cy="46.2" r=".32"/>
<circle cx="128" cy="46.2" r=".32"/>
<circle cx="154.7" cy="49.8" r=".32"/>
<circle cx="176" cy="42.6" r=".32"/>
<circle cx="179.6" cy="42.6" r=".32"/>
<circle cx="186.7" cy="55.1" r=".32"/>
<circle cx="209.8" cy="55.1" r=".32"/>
<circle cx="30.2" cy="74.6" r=".32"/>
<circle cx="64" cy="74.6" r=".32"/>
<circle cx="104.9" cy="65.8" r=".32"/>
<circle cx="138.7" cy="65.8" r=".32"/>
<circle cx="179.6" cy="65.8" r=".32"/>
<circle cx="197.4" cy="65.8" r=".32"/>
<circle cx="216.9" cy="60.4" r=".32"/>
<circle cx="222.3" cy="65.8" r=".32"/>
<circle cx="225.8" cy="60.4" r=".32"/>
<circle cx="261.4" cy="60.4" r=".32"/>
<circle cx="48" cy="97.8" r=".32"/>
<circle cx="48" cy="85.3" r=".32"/>
<circle cx="64" cy="85.3" r=".32"/>
<circle cx="154.7" cy="96.7" r=".33"/>
<circle cx="197.4" cy="81.8" r=".32"/>
<circle cx="218.7" cy="96" r=".32"/>
<circle cx="234.7" cy="81.8" r=".32"/>
<circle cx="30.2" cy="113.8" r=".32"/>
<circle cx="64" cy="113.8" r=".32"/>
<circle cx="174.3" cy="106.7" r=".32"/>
<circle cx="186.7" cy="106.7" r=".32"/>
<circle cx="208" cy="103.1" r=".32"/>
<circle cx="224" cy="103.1" r=".32"/>
<circle cx="256" cy="108.4" r=".32"/>
<circle cx="48" cy="124.4" r=".32"/>
<circle cx="48" cy="136.9" r=".32"/>
<circle cx="64" cy="124.4" r=".32"/>
<circle cx="179.6" cy="122.7" r=".32"/>
<circle cx="197.4" cy="136.9" r=".32"/>
<circle cx="197.4" cy="122.7" r=".32"/>
<circle cx="234.7" cy="136.9" r=".32"/>
<circle cx="78.2" cy="144.5" r=".5"/>
<circle cx="209.8" cy="160" r=".32"/>
<circle cx="224" cy="160" r=".32"/>
<circle cx="174.3" cy="163.5" r=".32"/>
<circle cx="179.6" cy="179.6" r=".32"/>
<circle cx="186.7" cy="163.5" r=".32"/>
<circle cx="197.4" cy="179.6" r=".32"/>
<circle cx="234.7" cy="179.6" r=".32"/>
<circle cx="252.5" cy="165.3" r=".32"/>
</g>
<g fill="#000">
<circle cx="104.9" cy="14.2" r=".32"/>
<circle cx="138.7" cy="14.2" r=".32"/>
<circle cx="179.6" cy="14.2" r=".32"/>
<circle cx="197.4" cy="14.2" r=".32"/>
<circle cx="222.3" cy="14.2" r=".32"/>
<circle cx="117.4" cy="46.2" r=".32"/>
<circle cx="128" cy="46.2" r=".32"/>
<circle cx="154.7" cy="49.8" r=".32"/>
<circle cx="176" cy="42.6" r=".32"/>
<circle cx="179.6" cy="42.6" r=".32"/>
<circle cx="186.7" cy="55.1" r=".32"/>
<circle cx="209.8" cy="55.1" r=".32"/>
<circle cx="30.2" cy="74.6" r=".32"/>
<circle cx="64" cy="74.6" r=".32"/>
<circle cx="104.9" cy="65.8" r=".32"/>
<circle cx="138.7" cy="65.8" r=".32"/>
<circle cx="179.6" cy="65.8" r=".32"/>
<circle cx="197.4" cy="65.8" r=".32"/>
<circle cx="216.9" cy="60.4" r=".32"/>
<circle cx="222.3" cy="65.8" r=".32"/>
<circle cx="225.8" cy="60.4" r=".32"/>
<circle cx="261.4" cy="60.4" r=".32"/>
<circle cx="48" cy="97.8" r=".32"/>
<circle cx="48" cy="85.3" r=".32"/>
<circle cx="64" cy="85.3" r=".32"/>
<circle cx="154.7" cy="96.7" r=".33"/>
<circle cx="197.4" cy="81.8" r=".32"/>
<circle cx="218.7" cy="96" r=".32"/>
<circle cx="234.7" cy="81.8" r=".32"/>
<circle cx="30.2" cy="113.8" r=".32"/>
<circle cx="64" cy="113.8" r=".32"/>
<circle cx="174.3" cy="106.7" r=".32"/>
<circle cx="186.7" cy="106.7" r=".32"/>
<circle cx="208" cy="103.1" r=".32"/>
<circle cx="224" cy="103.1" r=".32"/>
<circle cx="256" cy="108.4" r=".32"/>
<circle cx="48" cy="124.4" r=".32"/>
<circle cx="48" cy="136.9" r=".32"/>
<circle cx="64" cy="124.4" r=".32"/>
<circle cx="179.6" cy="122.7" r=".32"/>
<circle cx="197.4" cy="136.9" r=".32"/>
<circle cx="197.4" cy="122.7" r=".32"/>
<circle cx="234.7" cy="136.9" r=".32"/>
<circle cx="209.8" cy="160" r=".32"/>
<circle cx="224" cy="160" r=".32"/>
<circle cx="174.3" cy="163.5" r=".32"/>
<circle cx="179.6" cy="179.6" r=".32"/>
<circle cx="186.7" cy="163.5" r=".32"/>
<circle cx="197.4" cy="179.6" r=".32"/>
<circle cx="234.7" cy="179.6" r=".32"/>
<circle cx="252.5" cy="165.3" r=".32"/>
</g>
<g font-size="3.3">
<text x="163.6" y="34.7">REAR</text>
<text x="163.6" y="86.2">RIGHT</text>
<text x="163.6" y="143.1">LEFT</text>
</g>
<g font-size="1.9">
<text x="65.1" y="56">0</text>
<text x="106" y="72">0</text>
<text x="49.1" y="104">0</text>
<text x="180.7" y="130.7">0</text>
<text x="49.1" y="143.1">0</text>
<text x="43.8" y="164.5">0</text>
<text x="180.7" y="196.5">0</text>
</g>
<g font-size="1.7">
<text x="42.7" y="70.6">U2</text>
<text x="43.9" y="72.7">LM7805C</text>
<text x="42.7" y="109.7">U4</text>
<text x="43.9" y="111.8">LM7805C</text>
</g>
<g font-size="1.6">
<text x="106.7" y="8.6">+5V ALL</text>
<text x="65.8" y="15.7">+5V ALL</text>
<text x="67.6" y="21">+5V RUN</text>
<text x="69.4" y="26.3">+12V ALL</text>
<text x="40.9" y="35">+5V ALL</text>
<text x="53.4" y="33.4">J1</text>
<text x="58.2" y="35.5">1</text>
<text x="71.2" y="31.7">+12V RUN</text>
<text x="131.3" y="35.5">5</text>
<text x="138.7" y="32.6" transform="rotate(-90 138.7 32.6)">4</text>
<text x="182.5" y="33.4">R1</text>
<text x="182.5" y="35.6">22k</text>
<text x="217" y="35.2">R2</text>
<text x="40.9" y="40.3">+12V(RUN</text>
<text x="40.9" y="38.6">+12V ALL</text>
<text x="40.9" y="36.8">+5V RUN</text>
<text x="58.2" y="37.3">2</text>
<text x="58.2" y="39.1">3</text>
<text x="58.2" y="40.9">4</text>
<text x="104.9" y="39.7" transform="rotate(-90 104.9 39.7)">4</text>
<text x="134.3" y="36.3">+</text>
<text x="135.2" y="38.8">U1B</text>
<text x="139.5" y="36.7" transform="rotate(-90 139.5 36.7)">V+</text>
<text x="139.8" y="39.8">OUT</text>
<text x="145.3" y="39.1">7</text>
<text x="197.4" y="39.7" transform="rotate(-90 197.4 39.7)">4</text>
<text x="217" y="37.3">22k</text>
<text x="234.7" y="41.4" transform="rotate(-90 234.7 41.4)">4</text>
<text x="40.9" y="47.5">GND</text>
<text x="40.9" y="42.1">POT</text>
<text x="40.9" y="45.7">DOOR OUT</text>
<text x="40.9" y="43.9">DOOR IN</text>
<text x="58.2" y="42.6">5</text>
<text x="58.2" y="44.4">6</text>
<text x="58.2" y="46.2">7</text>
<text x="58.2" y="48">8</text>
<text x="97.5" y="42.6">3</text>
<text x="100.5" y="43.4">+</text>
<text x="101.4" y="45.9">U1A</text>
<text x="105.7" y="43.9" transform="rotate(-90 105.7 43.9)">V+</text>
<text x="106" y="46.9">OUT</text>
<text x="111.5" y="46.2">1</text>
<text x="121.8" y="44.1">R4</text>
<text x="128.8" y="45.9">LM324</text>
<text x="131.3" y="42.6">6</text>
<text x="134.3" y="43.4">-</text>
<text x="138.7" y="47.5" transform="rotate(-90 138.7 47.5)">11</text>
<text x="139.5" y="43.6" transform="rotate(-90 139.5 43.6)">V-</text>
<text x="144.9" y="47.7">R5</text>
<text x="166.3" y="47.7">R6</text>
<text x="189.1" y="42.6">10</text>
<text x="193" y="43.4">+</text>
<text x="193.8" y="45.9">U1C</text>
<text x="198.2" y="43.9" transform="rotate(-90 198.2 43.9)">V+</text>
<text x="198.5" y="46.9">OUT</text>
<text x="204" y="46.2">8</text>
<text x="213.4" y="45.9">SET = 0.5</text>
<text x="217" y="42.3">R3</text>
<text x="217" y="44.1">2k</text>
<text x="226.4" y="44.4">12</text>
<text x="230.3" y="45.2">+</text>
<text x="231.2" y="47.7">U1D</text>
<text x="235.5" y="45.6" transform="rotate(-90 235.5 45.6)">V+</text>
<text x="241.3" y="48">14</text>
<text x="49.8" y="51.2">BOARD A - PH8</text>
<text x="95" y="53">LM324</text>
<text x="97.5" y="49.7">2</text>
<text x="100.5" y="50.5">-</text>
<text x="105.7" y="50.7" transform="rotate(-90 105.7 50.7)">V-</text>
<text x="121.8" y="48.6">22k</text>
<text x="144.9" y="52.1">22k</text>
<text x="166.3" y="52.1">22k</text>
<text x="182.5" y="51.2">R8</text>
<text x="182.5" y="53.3">22k</text>
<text x="187.4" y="53">LM324</text>
<text x="189.9" y="49.7">9</text>
<text x="193" y="50.5">-</text>
<text x="198.2" y="50.7" transform="rotate(-90 198.2 50.7)">V-</text>
<text x="203.6" y="53">R10</text>
<text x="212.5" y="53">R7</text>
<text x="217" y="49.4">R9</text>
<text x="217" y="51.2">22k</text>
<text x="226.4" y="51.5">13</text>
<text x="230.3" y="52.3">-</text>
<text x="235.5" y="52.5" transform="rotate(-90 235.5 52.5)">V-</text>
<text x="235.8" y="48.7">OUT</text>
<text x="236.5" y="53">LM324</text>
<text x="104.9" y="54.6" transform="rotate(-90 104.9 54.6)">11</text>
<text x="197.4" y="54.6" transform="rotate(-90 197.4 54.6)">11</text>
<text x="203.6" y="57.4">22k</text>
<text x="212.5" y="57.4">22k</text>
<text x="234.7" y="56.3" transform="rotate(-90 234.7 56.3)">11</text>
<text x="241" y="58.3">R11</text>
<text x="26.7" y="65.4">+5V ALL</text>
<text x="60.5" y="65.4">+12V ALL</text>
<text x="241" y="62.8">22k</text>
<text x="40.6" y="74.6">3</text>
<text x="43.6" y="75.4">OUT</text>
<text x="48.8" y="77.3" transform="rotate(-90 48.8 77.3)">GND</text>
<text x="50.9" y="75.4">IN</text>
<text x="54.6" y="74.6">1</text>
<text x="166.3" y="74.3">R12</text>
<text x="236.5" y="76.1">+5V ALL</text>
<text x="40" y="83.2">C2</text>
<text x="48" y="80.3" transform="rotate(-90 48 80.3)">2</text>
<text x="54.3" y="83.2">C1</text>
<text x="166.3" y="78.8">22k</text>
<text x="40" y="87.7">100n</text>
<text x="54.3" y="87.7">100n</text>
<text x="182.5" y="88.6">R13</text>
<text x="58.7" y="90.3">C4</text>
<text x="58.7" y="92.1">100u</text>
<text x="166.1" y="94.6">R14</text>
<text x="182.5" y="90.7">22k</text>
<text x="182.5" y="95">R15</text>
<text x="227.3" y="96">3</text>
<text x="234.7" y="93" transform="rotate(-90 234.7 93)">4</text>
<text x="166.1" y="99.1">22k</text>
<text x="182.5" y="97.1">2k</text>
<text x="189.9" y="99.5">5</text>
<text x="193" y="100.3">+</text>
<text x="197.4" y="96.6" transform="rotate(-90 197.4 96.6)">4</text>
<text x="198.2" y="100.8" transform="rotate(-90 198.2 100.8)">V+</text>
<text x="210.7" y="101">R16</text>
<text x="230.3" y="96.7">+</text>
<text x="231.2" y="99.2">U3A</text>
<text x="235.5" y="97.2" transform="rotate(-90 235.5 97.2)">V+</text>
<text x="235.8" y="100.3">OUT</text>
<text x="241.3" y="99.5">1</text>
<text x="26.7" y="104.6">+5V RUN</text>
<text x="60.5" y="104.6">+12V RUN</text>
<text x="166.3" y="104.6">R17</text>
<text x="181.4" y="102.8">SET = 0.5</text>
<text x="189.9" y="106.6">6</text>
<text x="193" y="107.4">-</text>
<text x="193.8" y="102.8">U3B</text>
<text x="198.2" y="107.6" transform="rotate(-90 198.2 107.6)">V-</text>
<text x="198.5" y="103.8">OUT</text>
<text x="204" y="103.1">7</text>
<text x="210.7" y="105.5">22k</text>
<text x="224.8" y="106.3">LM324</text>
<text x="227.3" y="103.1">2</text>
<text x="230.3" y="103.8">-</text>
<text x="234.7" y="107.9" transform="rotate(-90 234.7 107.9)">11</text>
<text x="235.5" y="104" transform="rotate(-90 235.5 104)">V-</text>
<text x="241" y="106.3">R18</text>
<text x="40.6" y="113.7">3</text>
<text x="54.6" y="113.7">1</text>
<text x="166.3" y="109">22k</text>
<text x="182.5" y="113.5">R20</text>
<text x="187.4" y="109.9">LM324</text>
<text x="197.4" y="111.5" transform="rotate(-90 197.4 111.5)">11</text>
<text x="201.8" y="109.9">R19</text>
<text x="241" y="110.8">22k</text>
<text x="43.6" y="114.5">OUT</text>
<text x="48" y="119.5" transform="rotate(-90 48 119.5)">2</text>
<text x="48.8" y="116.5" transform="rotate(-90 48.8 116.5)">GND</text>
<text x="50.9" y="114.5">IN</text>
<text x="182.5" y="115.6">22k</text>
<text x="201.8" y="114.3">22k</text>
<text x="40" y="122.3">C7</text>
<text x="54.3" y="122.3">C6</text>
<text x="40" y="126.8">100n</text>
<text x="54.3" y="126.8">100n</text>
<text x="58.7" y="129.5">C5</text>
<text x="58.7" y="131.2">100u</text>
<text x="236.5" y="133">+5V ALL</text>
<text x="62.3" y="141.9">250 mA</text>
<text x="65.8" y="140.1">F2</text>
<text x="81.1" y="140.1">F1</text>
<text x="81.1" y="142.2">250 mA</text>
<text x="182.5" y="143.7">R21</text>
<text x="182.5" y="145.8">22k</text>
<text x="234.7" y="149.9" transform="rotate(-90 234.7 149.9)">4</text>
<text x="17.8" y="152.4">+12V ALL</text>
<text x="17.8" y="154.1">+12V RUN</text>
<text x="17.8" y="155.9">GND</text>
<text x="26.7" y="150.8">J4</text>
<text x="31.5" y="152.9">1</text>
<text x="31.5" y="154.6">2</text>
<text x="166.3" y="150.8">R22</text>
<text x="166.3" y="155.2">22k</text>
<text x="182.5" y="151.8">R23</text>
<text x="182.5" y="154">2k</text>
<text x="197.4" y="153.5" transform="rotate(-90 197.4 153.5)">4</text>
<text x="226.4" y="152.9">10</text>
<text x="230.3" y="153.6">+</text>
<text x="235.5" y="154.1" transform="rotate(-90 235.5 154.1)">V+</text>
<text x="23.2" y="159.7">BOARD C - SK3</text>
<text x="31.5" y="156.4">3</text>
<text x="166.3" y="161.5">R25</text>
<text x="181.4" y="159.7">SET = 0.5</text>
<text x="189.1" y="156.4">12</text>
<text x="193" y="157.2">+</text>
<text x="193.8" y="159.7">U3D</text>
<text x="198.2" y="157.6" transform="rotate(-90 198.2 157.6)">V+</text>
<text x="198.5" y="160.7">OUT</text>
<text x="204" y="160">14</text>
<text x="212.5" y="157.9">R24</text>
<text x="227.3" y="160">9</text>
<text x="230.3" y="160.7">-</text>
<text x="231.2" y="156.1">U3C</text>
<text x="235.5" y="160.9" transform="rotate(-90 235.5 160.9)">V-</text>
<text x="235.8" y="157.2">OUT</text>
<text x="241.3" y="156.4">8</text>
<text x="12.5" y="164.8">DOOR IN</text>
<text x="12.5" y="166.6">DOOR OUT</text>
<text x="26.7" y="163.2">J2</text>
<text x="31.5" y="165.3">1</text>
<text x="31.5" y="167.1">2</text>
<text x="166.3" y="165.9">22k</text>
<text x="187.4" y="166.8">LM324</text>
<text x="189.1" y="163.5">13</text>
<text x="193" y="164.3">-</text>
<text x="198.2" y="164.5" transform="rotate(-90 198.2 164.5)">V-</text>
<text x="203.6" y="166.8">R28</text>
<text x="212.5" y="162.3">22k</text>
<text x="224.8" y="163.2">LM324</text>
<text x="234.7" y="164.8" transform="rotate(-90 234.7 164.8)">11</text>
<text x="241" y="163.2">R26</text>
<text x="241" y="167.7">22k</text>
<text x="12.5" y="168.4">LF SENS IN</text>
<text x="12.5" y="171.9">RF SENS IN</text>
<text x="12.5" y="170.1">LF SENS OUT</text>
<text x="12.5" y="173.7">RF SENS OUT</text>
<text x="31.5" y="168.9">3</text>
<text x="31.5" y="170.6">4</text>
<text x="31.5" y="172.4">5</text>
<text x="182.5" y="170.3">R27</text>
<text x="182.5" y="172.5">22k</text>
<text x="197.4" y="168.4" transform="rotate(-90 197.4 168.4)">11</text>
<text x="203.6" y="171.2">22k</text>
<text x="12.5" y="175.5">REAR SENS IN</text>
<text x="12.5" y="177.2">REAR SENS OUT</text>
<text x="31.5" y="174.2">6</text>
<text x="31.5" y="176">7</text>
<text x="31.5" y="177.8">8</text>
<text x="23.2" y="181">BOARD C - SK8</text>
<text x="228.2" y="193.3">Title</text>
<text x="235.3" y="195.1">ASHAM8 Board B</text>
<text x="228.2" y="204">Date:</text>
<text x="228.2" y="198.6">Size</text>
<text x="230" y="200.4">A3</text>
<text x="235.3" y="198.6">Document Number</text>
<text x="235.3" y="200.4">&lt;Doc&gt;</text>
<text x="237.4" y="204">Monday, February 27, 2006</text>
<text x="263.7" y="204">Sheet</text>
<text x="272.6" y="204">1</text>
<text x="278" y="204">of</text>
<text x="283.3" y="204">1</text>
<text x="286.8" y="198.6">Rev</text>
</g>
<g font-size="1.3">
<text x="30.8" y="1.3">5</text>
<text x="88.9" y="1.3">4</text>
<text x="146.9" y="1.3">3</text>
<text x="205" y="1.3">2</text>
<text x="263.1" y="1.3">1</text>
<text x=".5" y="28.4">D</text>
<text x="292.6" y="28.4">D</text>
<text x=".5" y="79.5">C</text>
<text x="292.6" y="79.5">C</text>
<text x=".5" y="130.6">B</text>
<text x="292.6" y="130.6">B</text>
<text x=".5" y="181.7">A</text>
<text x="292.6" y="181.7">A</text>
<text x="30.8" y="207.4">5</text>
<text x="88.9" y="207.4">4</text>
<text x="146.9" y="207.4">3</text>
<text x="205" y="207.4">2</text>
<text x="263.1" y="207.4">1</text>
</g>
</svg>
